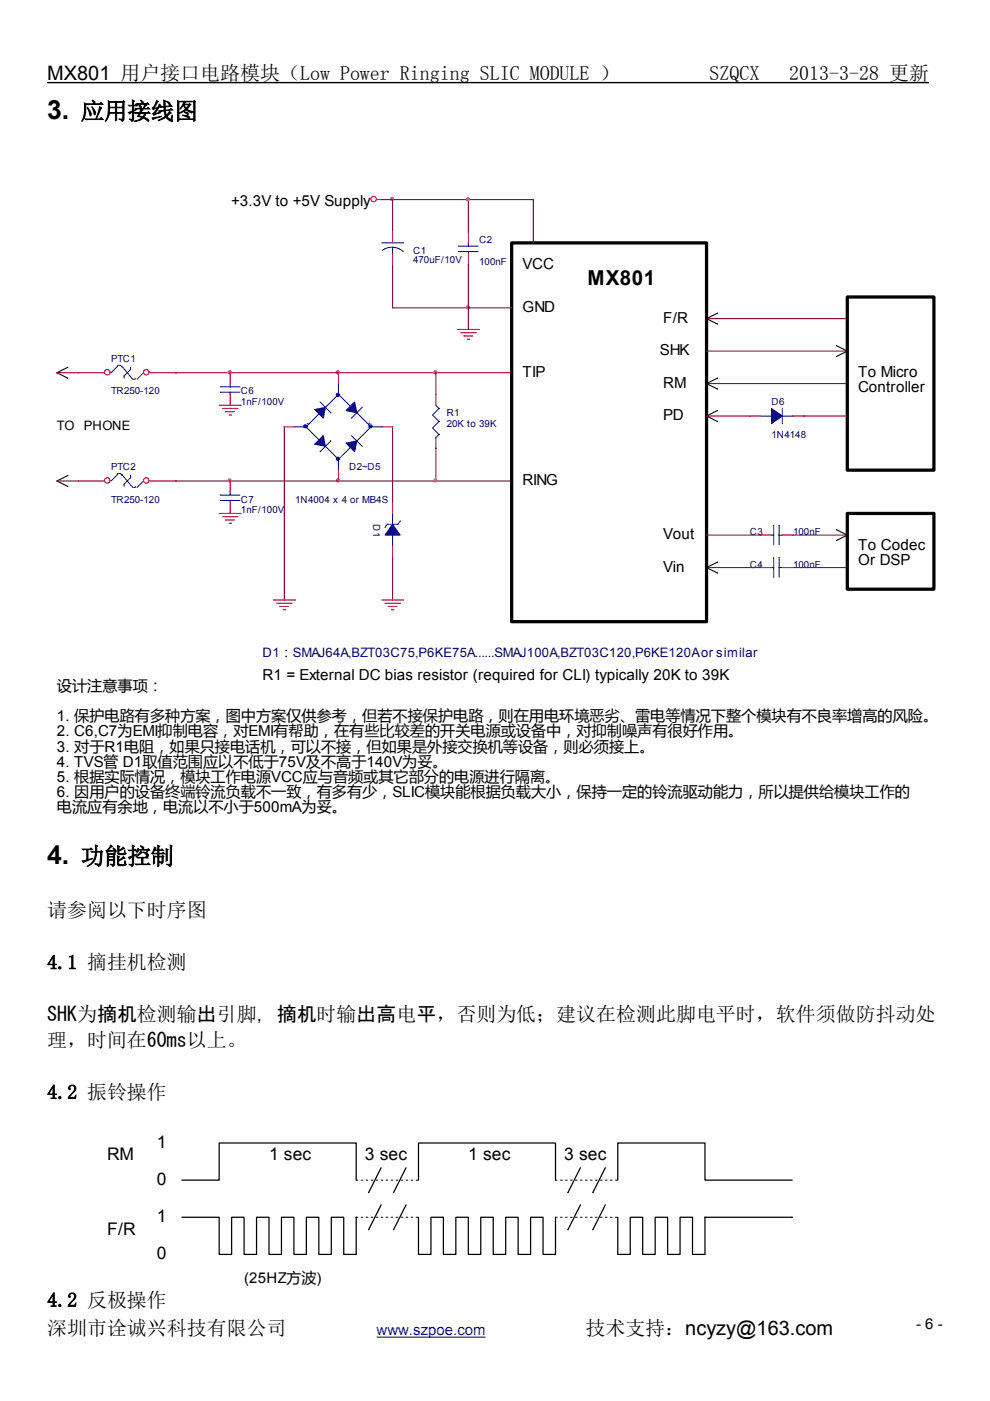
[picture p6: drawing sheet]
<svg xmlns="http://www.w3.org/2000/svg" width="210mm" height="297mm" viewBox="0 0 210 297" stroke-linecap="round" stroke-linejoin="round" font-family="sans-serif">
<path d="M10 17.5h187" fill="none" stroke="#000" stroke-width=".3"/>
<path d="M79.8 283.5h23.1" fill="none" stroke="#00f" stroke-width=".21"/>
<path d="M163.6 120.3h.4" fill="none" stroke="#00f" stroke-width=".23"/>
<circle cx="164" cy="120.3" r=".11" fill="#00f"/>
<path d="M165.2 118.3v4.1" fill="none" stroke="#00f" stroke-width=".23"/>
<circle cx="165.2" cy="118.3" r=".11" fill="#00f"/>
<path d="M164 118.3v4.1" fill="none" stroke="#00f" stroke-width=".23"/>
<circle cx="164" cy="118.3" r=".11" fill="#00f"/>
<path d="M165.2 120.3h.7" fill="none" stroke="#00f" stroke-width=".23"/>
<circle cx="165.2" cy="120.3" r=".11" fill="#00f"/>
<path d="M161.3 120.3h2.3" fill="none" stroke="#f00" stroke-width=".23"/>
<circle cx="161.3" cy="120.3" r=".11" fill="#f00"/>
<path d="M165.9 120.3h2.3" fill="none" stroke="#f00" stroke-width=".23"/>
<circle cx="168.2" cy="120.3" r=".11" fill="#f00"/>
<path d="M152.1 87.1l-2.3 1.1 2.3 1.2" fill="none" stroke="#000" stroke-width=".23"/>
<g fill="#000">
<circle cx="152.1" cy="87.1" r=".11"/>
<circle cx="152.1" cy="89.4" r=".11"/>
</g>
<path d="M92.4 85.9l.7 .7" fill="none" stroke="#00f" stroke-width=".23"/>
<circle cx="93.1" cy="86.6" r=".11" fill="#00f"/>
<path d="M93.1 86.6l-1.4 1.4" fill="none" stroke="#00f" stroke-width=".23"/>
<circle cx="91.7" cy="88" r=".11" fill="#00f"/>
<path d="M91.7 88l1.4 1.4" fill="none" stroke="#00f" stroke-width=".23"/>
<circle cx="93.1" cy="89.4" r=".11" fill="#00f"/>
<path d="M93.1 89.4l-1.4 1.3" fill="none" stroke="#00f" stroke-width=".23"/>
<circle cx="91.7" cy="90.7" r=".11" fill="#00f"/>
<path d="M91.7 90.7l1.4 1.4" fill="none" stroke="#00f" stroke-width=".23"/>
<circle cx="93.1" cy="92.1" r=".11" fill="#00f"/>
<path d="M93.1 92.1l-.7 .7" fill="none" stroke="#00f" stroke-width=".23"/>
<circle cx="92.4" cy="92.8" r=".11" fill="#00f"/>
<path d="M92.4 83.6v2.3" fill="none" stroke="#f00" stroke-width=".23"/>
<circle cx="92.4" cy="83.6" r=".11" fill="#f00"/>
<path d="M92.4 92.8v2.3" fill="none" stroke="#f00" stroke-width=".23"/>
<circle cx="92.4" cy="95.1" r=".11" fill="#f00"/>
<path d="M92.4 79h16.1" fill="none" stroke="#800040" stroke-width=".23"/>
<circle cx="92.4" cy="79" r=".11" fill="#800040"/>
<path d="M92.4 102h16.1" fill="none" stroke="#800040" stroke-width=".23"/>
<circle cx="92.4" cy="102" r=".11" fill="#800040"/>
<path d="M83.2 90.5v16.1" fill="none" stroke="#800040" stroke-width=".23"/>
<circle cx="83.2" cy="90.5" r=".11" fill="#800040"/>
<path d="M71.8 79h20.6" fill="none" stroke="#800040" stroke-width=".23"/>
<circle cx="71.8" cy="79" r=".11" fill="#800040"/>
<g fill="#f0f" stroke="#f0f" stroke-width=".23">
<circle cx="92.3" cy="78.9" r=".34"/>
<circle cx="71.6" cy="78.9" r=".34"/>
</g>
<path d="M92.4 95.1v6.9" fill="none" stroke="#800040" stroke-width=".23"/>
<circle cx="92.4" cy="95.1" r=".11" fill="#800040"/>
<path d="M92.4 79v4.6" fill="none" stroke="#800040" stroke-width=".23"/>
<circle cx="92.4" cy="79" r=".11" fill="#800040"/>
<path d="M37.3 102h11.5" fill="none" stroke="#800040" stroke-width=".23"/>
<circle cx="37.3" cy="102" r=".11" fill="#800040"/>
<path d="M37.3 79h11.5" fill="none" stroke="#800040" stroke-width=".23"/>
<circle cx="37.3" cy="79" r=".11" fill="#800040"/>
<path d="M60.3 90.5v36.7" fill="none" stroke="#800040" stroke-width=".23"/>
<circle cx="60.3" cy="90.5" r=".11" fill="#800040"/>
<path d="M83.2 118v9.2" fill="none" stroke="#800040" stroke-width=".23"/>
<circle cx="83.2" cy="118" r=".11" fill="#800040"/>
<path d="M80.9 127.2h4.6" fill="none" stroke="#f00" stroke-width=".23"/>
<circle cx="85.5" cy="127.2" r=".11" fill="#f00"/>
<path d="M81.6 127.9h3.2" fill="none" stroke="#f00" stroke-width=".23"/>
<circle cx="84.8" cy="127.9" r=".11" fill="#f00"/>
<path d="M82.3 128.6h1.8" fill="none" stroke="#f00" stroke-width=".23"/>
<circle cx="82.3" cy="128.6" r=".11" fill="#f00"/>
<path d="M83 129.3h.5" fill="none" stroke="#f00" stroke-width=".23"/>
<circle cx="83.5" cy="129.3" r=".11" fill="#f00"/>
<path d="M71.8 102h20.6" fill="none" stroke="#800040" stroke-width=".23"/>
<circle cx="71.8" cy="102" r=".11" fill="#800040"/>
<g fill="#f0f" stroke="#f0f" stroke-width=".23">
<circle cx="92.3" cy="101.9" r=".34"/>
<circle cx="71.6" cy="101.9" r=".34"/>
</g>
<path d="M58 127.2h4.6" fill="none" stroke="#f00" stroke-width=".23"/>
<circle cx="62.6" cy="127.2" r=".11" fill="#f00"/>
<path d="M58.7 127.9h3.2" fill="none" stroke="#f00" stroke-width=".23"/>
<circle cx="61.9" cy="127.9" r=".11" fill="#f00"/>
<path d="M59.4 128.6h1.8" fill="none" stroke="#f00" stroke-width=".23"/>
<circle cx="59.4" cy="128.6" r=".11" fill="#f00"/>
<path d="M60 129.3h.5" fill="none" stroke="#f00" stroke-width=".23"/>
<circle cx="60.5" cy="129.3" r=".11" fill="#f00"/>
<path d="M83.2 113.4v2.3" fill="none" stroke="#00f" stroke-width=".23"/>
<circle cx="83.2" cy="113.4" r=".11" fill="#00f"/>
<path d="M83.2 108.9v2.3" fill="none" stroke="#00f" stroke-width=".23"/>
<circle cx="83.2" cy="108.9" r=".11" fill="#00f"/>
<path d="M82.1 111.2l-.5 .6" fill="none" stroke="#00f" stroke-width=".23"/>
<circle cx="82.1" cy="111.2" r=".11" fill="#00f"/>
<path d="M82.1 111.2h2.3" fill="none" stroke="#00f" stroke-width=".23"/>
<circle cx="84.4" cy="111.2" r=".11" fill="#00f"/>
<path d="M84.8 110.5l-.4 .7" fill="none" stroke="#00f" stroke-width=".23"/>
<circle cx="84.8" cy="110.5" r=".11" fill="#00f"/>
<path d="M83.2 111.2l1.6 2.2h-3.2z" fill-rule="evenodd" fill="#00f" stroke="#00f" stroke-width=".23"/>
<path d="M83.2 115.7v2.3" fill="none" stroke="#f00" stroke-width=".23"/>
<circle cx="83.2" cy="118" r=".11" fill="#f00"/>
<path d="M83.2 106.6v2.3" fill="none" stroke="#f00" stroke-width=".23"/>
<circle cx="83.2" cy="106.6" r=".11" fill="#f00"/>
<path d="M74.5 92.3l2.3 2.3" fill="none" stroke="#00f" stroke-width=".23"/>
<circle cx="76.8" cy="94.6" r=".11" fill="#00f"/>
<path d="M67.9 87.5l-3 3" fill="none" stroke="#00f" stroke-width=".23"/>
<circle cx="64.9" cy="90.5" r=".11" fill="#00f"/>
<path d="M64.9 90.5l3 3" fill="none" stroke="#00f" stroke-width=".23"/>
<circle cx="67.9" cy="93.5" r=".11" fill="#00f"/>
<path d="M69 94.6l2.8 2.8" fill="none" stroke="#00f" stroke-width=".23"/>
<circle cx="71.8" cy="97.4" r=".11" fill="#00f"/>
<path d="M74.5 94.6l-2.7 2.8" fill="none" stroke="#00f" stroke-width=".23"/>
<circle cx="74.5" cy="94.6" r=".11" fill="#00f"/>
<path d="M78.6 90.5l-2.9 3" fill="none" stroke="#00f" stroke-width=".23"/>
<circle cx="78.6" cy="90.5" r=".11" fill="#00f"/>
<path d="M75.7 87.5l2.9 3" fill="none" stroke="#00f" stroke-width=".23"/>
<circle cx="75.7" cy="87.5" r=".11" fill="#00f"/>
<path d="M71.8 83.6l2.7 2.8" fill="none" stroke="#00f" stroke-width=".23"/>
<circle cx="71.8" cy="83.6" r=".11" fill="#00f"/>
<path d="M71.8 83.6l-2.8 2.8" fill="none" stroke="#00f" stroke-width=".23"/>
<circle cx="69" cy="86.4" r=".11" fill="#00f"/>
<path d="M67.9 85.2l2.2 2.3" fill="none" stroke="#00f" stroke-width=".23"/>
<circle cx="70.1" cy="87.5" r=".11" fill="#00f"/>
<path d="M70.1 93.5l-2.2 2.3" fill="none" stroke="#00f" stroke-width=".23"/>
<circle cx="70.1" cy="93.5" r=".11" fill="#00f"/>
<path d="M76.8 86.4l-2.3 2.3" fill="none" stroke="#00f" stroke-width=".23"/>
<circle cx="76.8" cy="86.4" r=".11" fill="#00f"/>
<path d="M71.8 81.6v2.2" fill="none" stroke="#00f" stroke-width=".23"/>
<circle cx="71.8" cy="81.6" r=".11" fill="#00f"/>
<path d="M71.8 97.4v2.3" fill="none" stroke="#00f" stroke-width=".23"/>
<circle cx="71.8" cy="97.4" r=".11" fill="#00f"/>
<path d="M62.6 90.5h2.5" fill="none" stroke="#00f" stroke-width=".23"/>
<circle cx="65.1" cy="90.5" r=".11" fill="#00f"/>
<path d="M78.6 90.5h2.3" fill="none" stroke="#00f" stroke-width=".23"/>
<circle cx="80.9" cy="90.5" r=".11" fill="#00f"/>
<g fill="#00f" stroke="#00f" stroke-width=".23">
<path d="M73.4 87.1l1.8-1.9 .5 2.3z" fill-rule="evenodd"/>
<path d="M66.7 94.2l1.8-1.9 .5 2.3z" fill-rule="evenodd"/>
<path d="M73.4 93.9l2.3-.4-.5 2.3z" fill-rule="evenodd"/>
<path d="M66.7 86.8l2.3-.4-.5 2.3z" fill-rule="evenodd"/>
<circle cx="71.6" cy="83.7" r=".34"/>
<circle cx="78.5" cy="90.4" r=".34"/>
<circle cx="71.6" cy="97.3" r=".34"/>
<circle cx="64.8" cy="90.4" r=".34"/>
</g>
<path d="M71.8 79v2.3" fill="none" stroke="#f00" stroke-width=".23"/>
<circle cx="71.8" cy="79" r=".11" fill="#f00"/>
<path d="M80.9 90.5h2.3" fill="none" stroke="#f00" stroke-width=".23"/>
<circle cx="83.2" cy="90.5" r=".11" fill="#f00"/>
<path d="M71.8 99.7v2.3" fill="none" stroke="#f00" stroke-width=".23"/>
<circle cx="71.8" cy="102" r=".11" fill="#f00"/>
<path d="M60.3 90.5h2.3" fill="none" stroke="#f00" stroke-width=".23"/>
<circle cx="60.3" cy="90.5" r=".11" fill="#f00"/>
<path d="M14.4 77.9l-2.3 1.1 2.3 1.2" fill="none" stroke="#000" stroke-width=".23"/>
<g fill="#000">
<circle cx="14.4" cy="77.9" r=".11"/>
<circle cx="14.4" cy="80.2" r=".11"/>
</g>
<path d="M12.1 79h4.6" fill="none" stroke="#800040" stroke-width=".23"/>
<circle cx="12.1" cy="79" r=".11" fill="#800040"/>
<path d="M24.9 77.7l-1.4 1.3" fill="none" stroke="#00f" stroke-width=".23"/>
<circle cx="24.9" cy="77.7" r=".11" fill="#00f"/>
<path d="M25.8 77.7l2.3 2.7" fill="none" stroke="#00f" stroke-width=".23"/>
<circle cx="25.8" cy="77.7" r=".11" fill="#00f"/>
<path d="M30.4 79l-1.3 1.4" fill="none" stroke="#00f" stroke-width=".23"/>
<circle cx="30.4" cy="79" r=".11" fill="#00f"/>
<path d="M26.3 79.7v.5" fill="none" stroke="#00f" stroke-width=".23"/>
<circle cx="26.3" cy="79.7" r=".11" fill="#00f"/>
<path d="M27.7 78.3l-1.4 1.4" fill="none" stroke="#00f" stroke-width=".23"/>
<circle cx="27.7" cy="78.3" r=".11" fill="#00f"/>
<path d="M27.7 77.9v.4" fill="none" stroke="#00f" stroke-width=".23"/>
<circle cx="27.7" cy="77.9" r=".11" fill="#00f"/>
<path d="M24.9 77.6a.57 .57 0 0 1 .9 .2M28.8 80.3l-.5 .1" fill="none" stroke="#00f" stroke-width=".23"/>
<circle cx="22.7" cy="78.9" r=".57" fill="#fff" stroke="#f00" stroke-width=".23"/>
<path d="M16.7 79h5.5" fill="none" stroke="#f00" stroke-width=".23"/>
<circle cx="16.7" cy="79" r=".11" fill="#f00"/>
<circle cx="31" cy="78.9" r=".57" fill="#fff" stroke="#f00" stroke-width=".23"/>
<path d="M31.8 79h5.5" fill="none" stroke="#f00" stroke-width=".23"/>
<circle cx="37.3" cy="79" r=".11" fill="#f00"/>
<path d="M14.4 100.8l-2.3 1.2 2.3 1.1" fill="none" stroke="#000" stroke-width=".23"/>
<g fill="#000">
<circle cx="14.4" cy="100.8" r=".11"/>
<circle cx="14.4" cy="103.1" r=".11"/>
</g>
<path d="M12.1 102h4.6" fill="none" stroke="#800040" stroke-width=".23"/>
<circle cx="12.1" cy="102" r=".11" fill="#800040"/>
<path d="M24.9 100.6l-1.4 1.4" fill="none" stroke="#00f" stroke-width=".23"/>
<circle cx="24.9" cy="100.6" r=".11" fill="#00f"/>
<path d="M25.8 100.6l2.3 2.8" fill="none" stroke="#00f" stroke-width=".23"/>
<circle cx="25.8" cy="100.6" r=".11" fill="#00f"/>
<path d="M30.4 102l-1.3 1.4" fill="none" stroke="#00f" stroke-width=".23"/>
<circle cx="30.4" cy="102" r=".11" fill="#00f"/>
<path d="M26.3 102.7v.4" fill="none" stroke="#00f" stroke-width=".23"/>
<circle cx="26.3" cy="102.7" r=".11" fill="#00f"/>
<path d="M27.7 101.3l-1.4 1.4" fill="none" stroke="#00f" stroke-width=".23"/>
<circle cx="27.7" cy="101.3" r=".11" fill="#00f"/>
<path d="M27.7 100.8v.5" fill="none" stroke="#00f" stroke-width=".23"/>
<circle cx="27.7" cy="100.8" r=".11" fill="#00f"/>
<path d="M24.9 100.5a.57 .57 0 0 1 .9 .3M28.8 103.2l-.5 .1" fill="none" stroke="#00f" stroke-width=".23"/>
<circle cx="22.7" cy="101.9" r=".57" fill="#fff" stroke="#f00" stroke-width=".23"/>
<path d="M16.7 102h5.5" fill="none" stroke="#f00" stroke-width=".23"/>
<circle cx="16.7" cy="102" r=".11" fill="#f00"/>
<circle cx="31" cy="101.9" r=".57" fill="#fff" stroke="#f00" stroke-width=".23"/>
<path d="M31.8 102h5.5" fill="none" stroke="#f00" stroke-width=".23"/>
<circle cx="37.3" cy="102" r=".11" fill="#f00"/>
<path d="M46.5 108.9h4.6" fill="none" stroke="#f00" stroke-width=".23"/>
<circle cx="51.1" cy="108.9" r=".11" fill="#f00"/>
<path d="M47.2 109.5h3.2" fill="none" stroke="#f00" stroke-width=".23"/>
<circle cx="50.4" cy="109.5" r=".11" fill="#f00"/>
<path d="M47.9 110.2h1.8" fill="none" stroke="#f00" stroke-width=".23"/>
<circle cx="47.9" cy="110.2" r=".11" fill="#f00"/>
<path d="M48.6 110.9h.4" fill="none" stroke="#f00" stroke-width=".23"/>
<circle cx="49" cy="110.9" r=".11" fill="#f00"/>
<path d="M46.5 85.9h4.6" fill="none" stroke="#f00" stroke-width=".23"/>
<circle cx="51.1" cy="85.9" r=".11" fill="#f00"/>
<path d="M47.2 86.6h3.2" fill="none" stroke="#f00" stroke-width=".23"/>
<circle cx="50.4" cy="86.6" r=".11" fill="#f00"/>
<path d="M47.9 87.3h1.8" fill="none" stroke="#f00" stroke-width=".23"/>
<circle cx="47.9" cy="87.3" r=".11" fill="#f00"/>
<path d="M48.6 88h.4" fill="none" stroke="#f00" stroke-width=".23"/>
<circle cx="49" cy="88" r=".11" fill="#f00"/>
<path d="M48.8 79h23" fill="none" stroke="#800040" stroke-width=".23"/>
<circle cx="48.8" cy="79" r=".11" fill="#800040"/>
<circle cx="48.7" cy="78.9" r=".34" fill="#f0f" stroke="#f0f" stroke-width=".23"/>
<path d="M48.8 102h23" fill="none" stroke="#800040" stroke-width=".23"/>
<circle cx="48.8" cy="102" r=".11" fill="#800040"/>
<circle cx="48.7" cy="101.9" r=".34" fill="#f0f" stroke="#f0f" stroke-width=".23"/>
<path d="M48.8 83.2v.4" fill="none" stroke="#00f" stroke-width=".23"/>
<circle cx="48.8" cy="83.2" r=".11" fill="#00f"/>
<path d="M46.7 82h4.2" fill="none" stroke="#00f" stroke-width=".23"/>
<circle cx="46.7" cy="82" r=".11" fill="#00f"/>
<path d="M46.7 83.2h4.2" fill="none" stroke="#00f" stroke-width=".23"/>
<circle cx="46.7" cy="83.2" r=".11" fill="#00f"/>
<path d="M48.8 81.3v.7" fill="none" stroke="#00f" stroke-width=".23"/>
<circle cx="48.8" cy="82" r=".11" fill="#00f"/>
<path d="M48.8 83.6v2.3" fill="none" stroke="#f00" stroke-width=".23"/>
<circle cx="48.8" cy="85.9" r=".11" fill="#f00"/>
<path d="M48.8 79v2.3" fill="none" stroke="#f00" stroke-width=".23"/>
<circle cx="48.8" cy="79" r=".11" fill="#f00"/>
<path d="M48.8 106.1v.5" fill="none" stroke="#00f" stroke-width=".23"/>
<circle cx="48.8" cy="106.1" r=".11" fill="#00f"/>
<path d="M46.7 105h4.2" fill="none" stroke="#00f" stroke-width=".23"/>
<circle cx="46.7" cy="105" r=".11" fill="#00f"/>
<path d="M46.7 106.1h4.2" fill="none" stroke="#00f" stroke-width=".23"/>
<circle cx="46.7" cy="106.1" r=".11" fill="#00f"/>
<path d="M48.8 104.3v.7" fill="none" stroke="#00f" stroke-width=".23"/>
<circle cx="48.8" cy="105" r=".11" fill="#00f"/>
<path d="M48.8 106.6v2.3" fill="none" stroke="#f00" stroke-width=".23"/>
<circle cx="48.8" cy="108.9" r=".11" fill="#f00"/>
<path d="M48.8 102v2.3" fill="none" stroke="#f00" stroke-width=".23"/>
<circle cx="48.8" cy="102" r=".11" fill="#f00"/>
<path d="M99.3 53.3v.5" fill="none" stroke="#00f" stroke-width=".23"/>
<circle cx="99.3" cy="53.3" r=".11" fill="#00f"/>
<path d="M97.2 52.2h4.2" fill="none" stroke="#00f" stroke-width=".23"/>
<circle cx="97.2" cy="52.2" r=".11" fill="#00f"/>
<path d="M97.2 53.3h4.2" fill="none" stroke="#00f" stroke-width=".23"/>
<circle cx="97.2" cy="53.3" r=".11" fill="#00f"/>
<path d="M99.3 51.5v.7" fill="none" stroke="#00f" stroke-width=".23"/>
<circle cx="99.3" cy="52.2" r=".11" fill="#00f"/>
<path d="M99.3 53.8v2.3" fill="none" stroke="#f00" stroke-width=".23"/>
<circle cx="99.3" cy="56.1" r=".11" fill="#f00"/>
<path d="M99.3 49.2v2.3" fill="none" stroke="#f00" stroke-width=".23"/>
<circle cx="99.3" cy="49.2" r=".11" fill="#f00"/>
<path d="M83.2 42.3h16.1" fill="none" stroke="#800040" stroke-width=".23"/>
<circle cx="83.2" cy="42.3" r=".11" fill="#800040"/>
<circle cx="83.1" cy="42.2" r=".34" fill="#f0f" stroke="#f0f" stroke-width=".23"/>
<path d="M83.2 42.3v6.9" fill="none" stroke="#800040" stroke-width=".23"/>
<circle cx="83.2" cy="42.3" r=".11" fill="#800040"/>
<path d="M97 69.9h4.6" fill="none" stroke="#f00" stroke-width=".23"/>
<circle cx="101.6" cy="69.9" r=".11" fill="#f00"/>
<path d="M97.7 70.5h3.2" fill="none" stroke="#f00" stroke-width=".23"/>
<circle cx="100.9" cy="70.5" r=".11" fill="#f00"/>
<path d="M98.4 71.2h1.8" fill="none" stroke="#f00" stroke-width=".23"/>
<circle cx="98.4" cy="71.2" r=".11" fill="#f00"/>
<path d="M99.1 71.9h.4" fill="none" stroke="#f00" stroke-width=".23"/>
<circle cx="99.5" cy="71.9" r=".11" fill="#f00"/>
<path d="M80 42.3h.9" fill="none" stroke="#f00" stroke-width=".23"/>
<circle cx="80.9" cy="42.3" r=".11" fill="#f00"/>
<circle cx="79.2" cy="42.2" r=".57" fill="none" stroke="#f00" stroke-width=".23"/>
<path d="M108.5 51.5h41.3v80.3h-41.3z" fill="none" stroke="#000" stroke-width=".69"/>
<path d="M80.9 42.3h2.3" fill="none" stroke="#800040" stroke-width=".23"/>
<circle cx="80.9" cy="42.3" r=".11" fill="#800040"/>
<path d="M83.2 56.1v9.2" fill="none" stroke="#800040" stroke-width=".23"/>
<circle cx="83.2" cy="56.1" r=".11" fill="#800040"/>
<path d="M83.2 65.3h16.1" fill="none" stroke="#800040" stroke-width=".23"/>
<circle cx="83.2" cy="65.3" r=".11" fill="#800040"/>
<circle cx="99.2" cy="65.1" r=".34" fill="#f0f" stroke="#f0f" stroke-width=".23"/>
<path d="M99.3 65.3v4.6" fill="none" stroke="#800040" stroke-width=".23"/>
<circle cx="99.3" cy="65.3" r=".11" fill="#800040"/>
<path d="M177.4 73.3l2.2 1.1-2.2 1.2M177.4 112.3l2.2 1.1-2.2 1.2" fill="none" stroke="#000" stroke-width=".23"/>
<g fill="#000">
<circle cx="177.4" cy="73.3" r=".11"/>
<circle cx="177.4" cy="75.6" r=".11"/>
<circle cx="177.4" cy="112.3" r=".11"/>
<circle cx="177.4" cy="114.6" r=".11"/>
</g>
<path d="M149.8 113.4h11.5" fill="none" stroke="#800040" stroke-width=".23"/>
<circle cx="149.8" cy="113.4" r=".11" fill="#800040"/>
<path d="M149.8 120.3h11.5" fill="none" stroke="#800040" stroke-width=".23"/>
<circle cx="149.8" cy="120.3" r=".11" fill="#800040"/>
<path d="M149.8 81.3h29.8" fill="none" stroke="#800040" stroke-width=".23"/>
<circle cx="149.8" cy="81.3" r=".11" fill="#800040"/>
<path d="M149.8 74.4h29.8" fill="none" stroke="#800040" stroke-width=".23"/>
<circle cx="149.8" cy="74.4" r=".11" fill="#800040"/>
<path d="M149.8 67.6h29.8" fill="none" stroke="#800040" stroke-width=".23"/>
<circle cx="149.8" cy="67.6" r=".11" fill="#800040"/>
<path d="M168.2 113.4h11.4" fill="none" stroke="#800040" stroke-width=".23"/>
<circle cx="168.2" cy="113.4" r=".11" fill="#800040"/>
<path d="M168.2 120.3h11.4" fill="none" stroke="#800040" stroke-width=".23"/>
<circle cx="168.2" cy="120.3" r=".11" fill="#800040"/>
<path d="M179.6 63h18.4v36.7h-18.4z" fill="none" stroke="#000" stroke-width=".69"/>
<path d="M99.3 42.3v6.9" fill="none" stroke="#800040" stroke-width=".23"/>
<circle cx="99.3" cy="42.3" r=".11" fill="#800040"/>
<path d="M99.3 56.1v9.2" fill="none" stroke="#800040" stroke-width=".23"/>
<circle cx="99.3" cy="56.1" r=".11" fill="#800040"/>
<path d="M152.1 66.4l-2.3 1.2 2.3 1.1M152.1 80.2l-2.3 1.1 2.3 1.2" fill="none" stroke="#000" stroke-width=".23"/>
<g fill="#000">
<circle cx="152.1" cy="66.4" r=".11"/>
<circle cx="152.1" cy="68.7" r=".11"/>
<circle cx="152.1" cy="80.2" r=".11"/>
<circle cx="152.1" cy="82.5" r=".11"/>
</g>
<path d="M99.3 65.3h9.2" fill="none" stroke="#800040" stroke-width=".23"/>
<circle cx="99.3" cy="65.3" r=".11" fill="#800040"/>
<path d="M152.1 119.2l-2.3 1.1 2.3 1.2" fill="none" stroke="#000" stroke-width=".23"/>
<g fill="#000">
<circle cx="152.1" cy="119.2" r=".11"/>
<circle cx="152.1" cy="121.5" r=".11"/>
</g>
<path d="M179.6 108.9h18.4v16h-18.4z" fill="none" stroke="#000" stroke-width=".69"/>
<path d="M99.3 42.3h13.8" fill="none" stroke="#800040" stroke-width=".23"/>
<circle cx="99.3" cy="42.3" r=".11" fill="#800040"/>
<circle cx="99.2" cy="42.2" r=".34" fill="#f0f" stroke="#f0f" stroke-width=".23"/>
<path d="M113.1 42.3v9.2" fill="none" stroke="#800040" stroke-width=".23"/>
<circle cx="113.1" cy="42.3" r=".11" fill="#800040"/>
<path d="M80.9 51.5h4.6" fill="none" stroke="#00f" stroke-width=".23"/>
<circle cx="85.5" cy="51.5" r=".11" fill="#00f"/>
<path d="M83.2 52.4v1.4" fill="none" stroke="#00f" stroke-width=".23"/>
<circle cx="83.2" cy="53.8" r=".11" fill="#00f"/>
<path d="M81 53.1a3.6 3.6 0 0 1 4.5 .3" fill="none" stroke="#00f" stroke-width=".23"/>
<path d="M83.2 49.2v2.3" fill="none" stroke="#f00" stroke-width=".23"/>
<circle cx="83.2" cy="49.2" r=".11" fill="#f00"/>
<path d="M83.2 53.8v2.3" fill="none" stroke="#f00" stroke-width=".23"/>
<circle cx="83.2" cy="56.1" r=".11" fill="#f00"/>
<path d="M163.6 113.4h.4" fill="none" stroke="#00f" stroke-width=".23"/>
<circle cx="164" cy="113.4" r=".11" fill="#00f"/>
<path d="M165.2 111.4v4.1" fill="none" stroke="#00f" stroke-width=".23"/>
<circle cx="165.2" cy="111.4" r=".11" fill="#00f"/>
<path d="M164 111.4v4.1" fill="none" stroke="#00f" stroke-width=".23"/>
<circle cx="164" cy="111.4" r=".11" fill="#00f"/>
<path d="M165.2 113.4h.7" fill="none" stroke="#00f" stroke-width=".23"/>
<circle cx="165.2" cy="113.4" r=".11" fill="#00f"/>
<path d="M161.3 113.4h2.3" fill="none" stroke="#f00" stroke-width=".23"/>
<circle cx="161.3" cy="113.4" r=".11" fill="#f00"/>
<path d="M165.9 113.4h2.3" fill="none" stroke="#f00" stroke-width=".23"/>
<circle cx="168.2" cy="113.4" r=".11" fill="#f00"/>
<path d="M165.9 86.6v3.2" fill="none" stroke="#00f" stroke-width=".23"/>
<circle cx="165.9" cy="89.8" r=".11" fill="#00f"/>
<path d="M161.3 88.2h2.3" fill="none" stroke="#00f" stroke-width=".23"/>
<circle cx="163.6" cy="88.2" r=".11" fill="#00f"/>
<path d="M165.9 88.2h2.3" fill="none" stroke="#00f" stroke-width=".23"/>
<circle cx="168.2" cy="88.2" r=".11" fill="#00f"/>
<path d="M163.6 86.6l2.3 1.6-2.3 1.6z" fill-rule="evenodd" fill="#00f" stroke="#00f" stroke-width=".23"/>
<path d="M159 88.2h2.3" fill="none" stroke="#f00" stroke-width=".23"/>
<circle cx="159" cy="88.2" r=".11" fill="#f00"/>
<path d="M168.2 88.2h2.3" fill="none" stroke="#f00" stroke-width=".23"/>
<circle cx="170.5" cy="88.2" r=".11" fill="#f00"/>
<path d="M170.5 88.2h9.1" fill="none" stroke="#800040" stroke-width=".23"/>
<circle cx="170.5" cy="88.2" r=".11" fill="#800040"/>
<path d="M149.8 88.2h9.2" fill="none" stroke="#800040" stroke-width=".23"/>
<circle cx="149.8" cy="88.2" r=".11" fill="#800040"/>
<g fill="none" stroke="#000" stroke-width=".26">
<path d="M38.5 258.1h8v7.9h2.6v-7.9h2.7v7.9h2.6v-7.9h2.6v7.9h2.7v-7.9h2.6v7.9h2.7v-7.9h2.6v7.9h2.6v-7.9h2.7v7.9h2.6v-7.9M38.5 250.2h8v-7.9h29v7.9M80.8 255.5l-2.6 5.2M80.8 247.6l-2.6 5.2M86.1 255.5l-2.7 5.2M86.1 247.6l-2.7 5.2M88.7 258.1v7.9h2.7v-7.9h2.6v7.9h2.7v-7.9h2.6v7.9h2.6v-7.9h2.7v7.9h2.6v-7.9h2.7v7.9h2.6v-7.9h2.6v7.9h2.7v-7.9M88.7 250.2v-7.9h29.1v7.9M123.1 255.5l-2.7 5.2M123.1 247.6l-2.7 5.2M128.3 255.5l-2.6 5.2M128.3 247.6l-2.6 5.2"/>
<path d="M131 258.1v7.9h2.6v-7.9h2.7v7.9h2.6v-7.9h2.6v7.9h2.7v-7.9h2.6v7.9h2.7v-7.9h18.5M131 250.2v-7.9h18.5v7.9h18.5"/>
</g>
<g fill="#000">
<circle cx="75.5" cy="258.1" r=".13"/>
<circle cx="78.2" cy="252.8" r=".13"/>
<circle cx="83.4" cy="252.8" r=".13"/>
<circle cx="88.7" cy="250.2" r=".01"/>
<circle cx="88.7" cy="258.1" r=".01"/>
<circle cx="120.4" cy="252.8" r=".13"/>
<circle cx="125.7" cy="252.8" r=".13"/>
<circle cx="131" cy="250.2" r=".01"/>
<circle cx="131" cy="258.1" r=".01"/>
<circle cx="149.5" cy="258.1" r=".13"/>
<circle cx="168" cy="258.1" r=".13"/>
<circle cx="78.2" cy="260.7" r=".13"/>
<circle cx="83.4" cy="260.7" r=".13"/>
<circle cx="120.4" cy="260.7" r=".13"/>
<circle cx="125.7" cy="260.7" r=".13"/>
</g>
<path d="M75.5 258.1h13.2M75.5 250.2h13.2M117.8 258.1h13.2M117.8 250.2h13.2" fill="none" stroke="#000" stroke-width=".21" stroke-dasharray=".4 .7"/>
<g font-size="5.6">
<text x="10" y="25.3">3.</text>
<text x="10" y="183.2">4.</text>
</g>
<g font-size="5">
<text x="17.1" y="25.3">应用接线图</text>
<text x="17.1" y="183.2">功能控制</text>
</g>
<text font-size="4.4" x="124.6" y="60.4">MX801</text>
<g font-size="4.2">
<text x="10" y="17">MX801 用户接口电路模块（Low Power Ringing SLIC MODULE ）</text>
<text x="150.4" y="17">SZQCX</text>
<text x="167.3" y="17">2013-3-28 更新</text>
<text x="10" y="194.5">请参阅以下时序图</text>
<text x="10" y="205.5">4.1 摘挂机检测</text>
<text x="10" y="216.5">SHK为摘机检测输出引脚, 摘机时输出高电平，否则为低；建议在检测此脚电平时，软件须做防抖动处</text>
<text x="10" y="222">理，时间在60ms以上。</text>
<text x="10" y="233">4.2 振铃操作</text>
<text x="10" y="277">4.2 反极操作</text>
<text x="10" y="283.1">深圳市诠诚兴科技有限公司</text>
<text x="124.1" y="283.1">技术支持：ncyzy@163.com</text>
</g>
<g font-size="3.7">
<text x="33.3" y="243.4">1</text>
<text x="22.7" y="246">RM</text>
<text x="33.3" y="251.3">0</text>
<text x="57" y="246">1 sec</text>
<text x="77.4" y="246">3 sec</text>
<text x="99.3" y="246">1 sec</text>
<text x="119.6" y="246">3 sec</text>
<text x="22.7" y="261.8">F/R</text>
<text x="33.3" y="259.1">1</text>
<text x="33.3" y="267">0</text>
</g>
<g font-size="3.2">
<text x="49" y="43.7">+3.3V to +5V Supply</text>
<text x="110.8" y="57">VCC</text>
<text x="110.8" y="66.2">GND</text>
<text x="140.6" y="68.5">F/R</text>
<text x="139.9" y="75.4">SHK</text>
<text x="110.8" y="79.9">TIP</text>
<text x="140.6" y="82.2">RM</text>
<text x="181.9" y="79.9">To Micro</text>
<text x="181.9" y="83.2">Controller</text>
<text x="140.6" y="89.1">PD</text>
<text x="110.8" y="102.9">RING</text>
<text x="140.6" y="114.4">Vout</text>
<text x="181.9" y="116.7">To Codec</text>
<text x="181.9" y="119.9">Or DSP</text>
<text x="140.6" y="121.3">Vin</text>
<text x="12.1" y="146.5">设计注意事项：</text>
<text x="55.7" y="144.2">R1 = External DC bias resistor (required for CLI) typically 20K to 39K</text>
<text x="12.1" y="152.9">1. 保护电路有多种方案，图中方案仅供参考，但若不接保护电路，则在用电环境恶劣、雷电等情况下整个模块有不良率增高的风险。</text>
<text x="12.1" y="156.1">2. C6,C7为EMI抑制电容，对EMI有帮助，在有些比较差的开关电源或设备中，对抑制噪声有很好作用。</text>
<text x="12.1" y="159.3">3. 对于R1电阻，如果只接电话机，可以不接，但如果是外接交换机等设备，则必须接上。</text>
<text x="12.1" y="162.6">4. TVS管 D1取值范围应以不低于75V及不高于140V为妥。</text>
<text x="12.1" y="165.8">5. 根据实际情况，模块工作电源VCC应与音频或其它部分的电源进行隔离。</text>
<text x="12.1" y="169">6. 因用户的设备终端铃流负载不一致，有多有少，SLIC模块能根据负载大小，保持一定的铃流驱动能力，所以提供给模块工作的</text>
<text x="12.1" y="172.2">电流应有余地，电流以不小于500mA为妥。</text>
<text x="194.3" y="281.8">- 6 -</text>
</g>
<text font-size="3.2" fill="#00f" x="79.8" y="283.1">www.szpoe.com</text>
<text font-size="3.1" x="51.8" y="272">(25HZ方波)</text>
<g font-size="2.8">
<text x="12.1" y="91.2">TO</text>
<text x="17.8" y="91.2">PHONE</text>
</g>
<text font-size="2.8" fill="#000080" x="55.7" y="139.4">D1：SMAJ64A,BZT03C75,P6KE75A......SMAJ100A,BZT03C120,P6KE120A or similar</text>
<g font-size="2.1" fill="#000080">
<text x="87.6" y="53.8">C1</text>
<text x="101.6" y="51.5">C2</text>
<text x="87.6" y="55.9">470uF/10V</text>
<text x="101.6" y="56.1">100nF</text>
<text x="23.5" y="76.7">PTC1</text>
<text x="23.5" y="83.6">TR250-120</text>
<text x="51.1" y="83.6">C6</text>
<text x="51.1" y="85.9">1nF/100V</text>
<text x="94.7" y="88.2">R1</text>
<text x="163.6" y="85.9">D6</text>
<text x="94.7" y="90.5">20K to 39K</text>
<text x="163.6" y="92.8">1N4148</text>
<text x="23.5" y="99.7">PTC2</text>
<text x="74" y="99.7">D2~D5</text>
<text x="23.5" y="106.6">TR250-120</text>
<text x="51.1" y="106.6">C7</text>
<text x="62.6" y="106.6">1N4004 x 4 or MB4S</text>
<text x="51.1" y="108.9">1nF/100V</text>
<text x="79.1" y="111.2" transform="rotate(90 79.1 111.2)">D1</text>
<text x="159" y="113.4">C3</text>
<text x="168.2" y="113.4">100nF</text>
<text x="159" y="120.3">C4</text>
<text x="168.2" y="120.3">100nF</text>
</g>
<g font-size="2.1" fill="#00f">
<text x="64.9" y="90.3">-</text>
<text x="77.7" y="90.3">+</text>
</g>
</svg>
